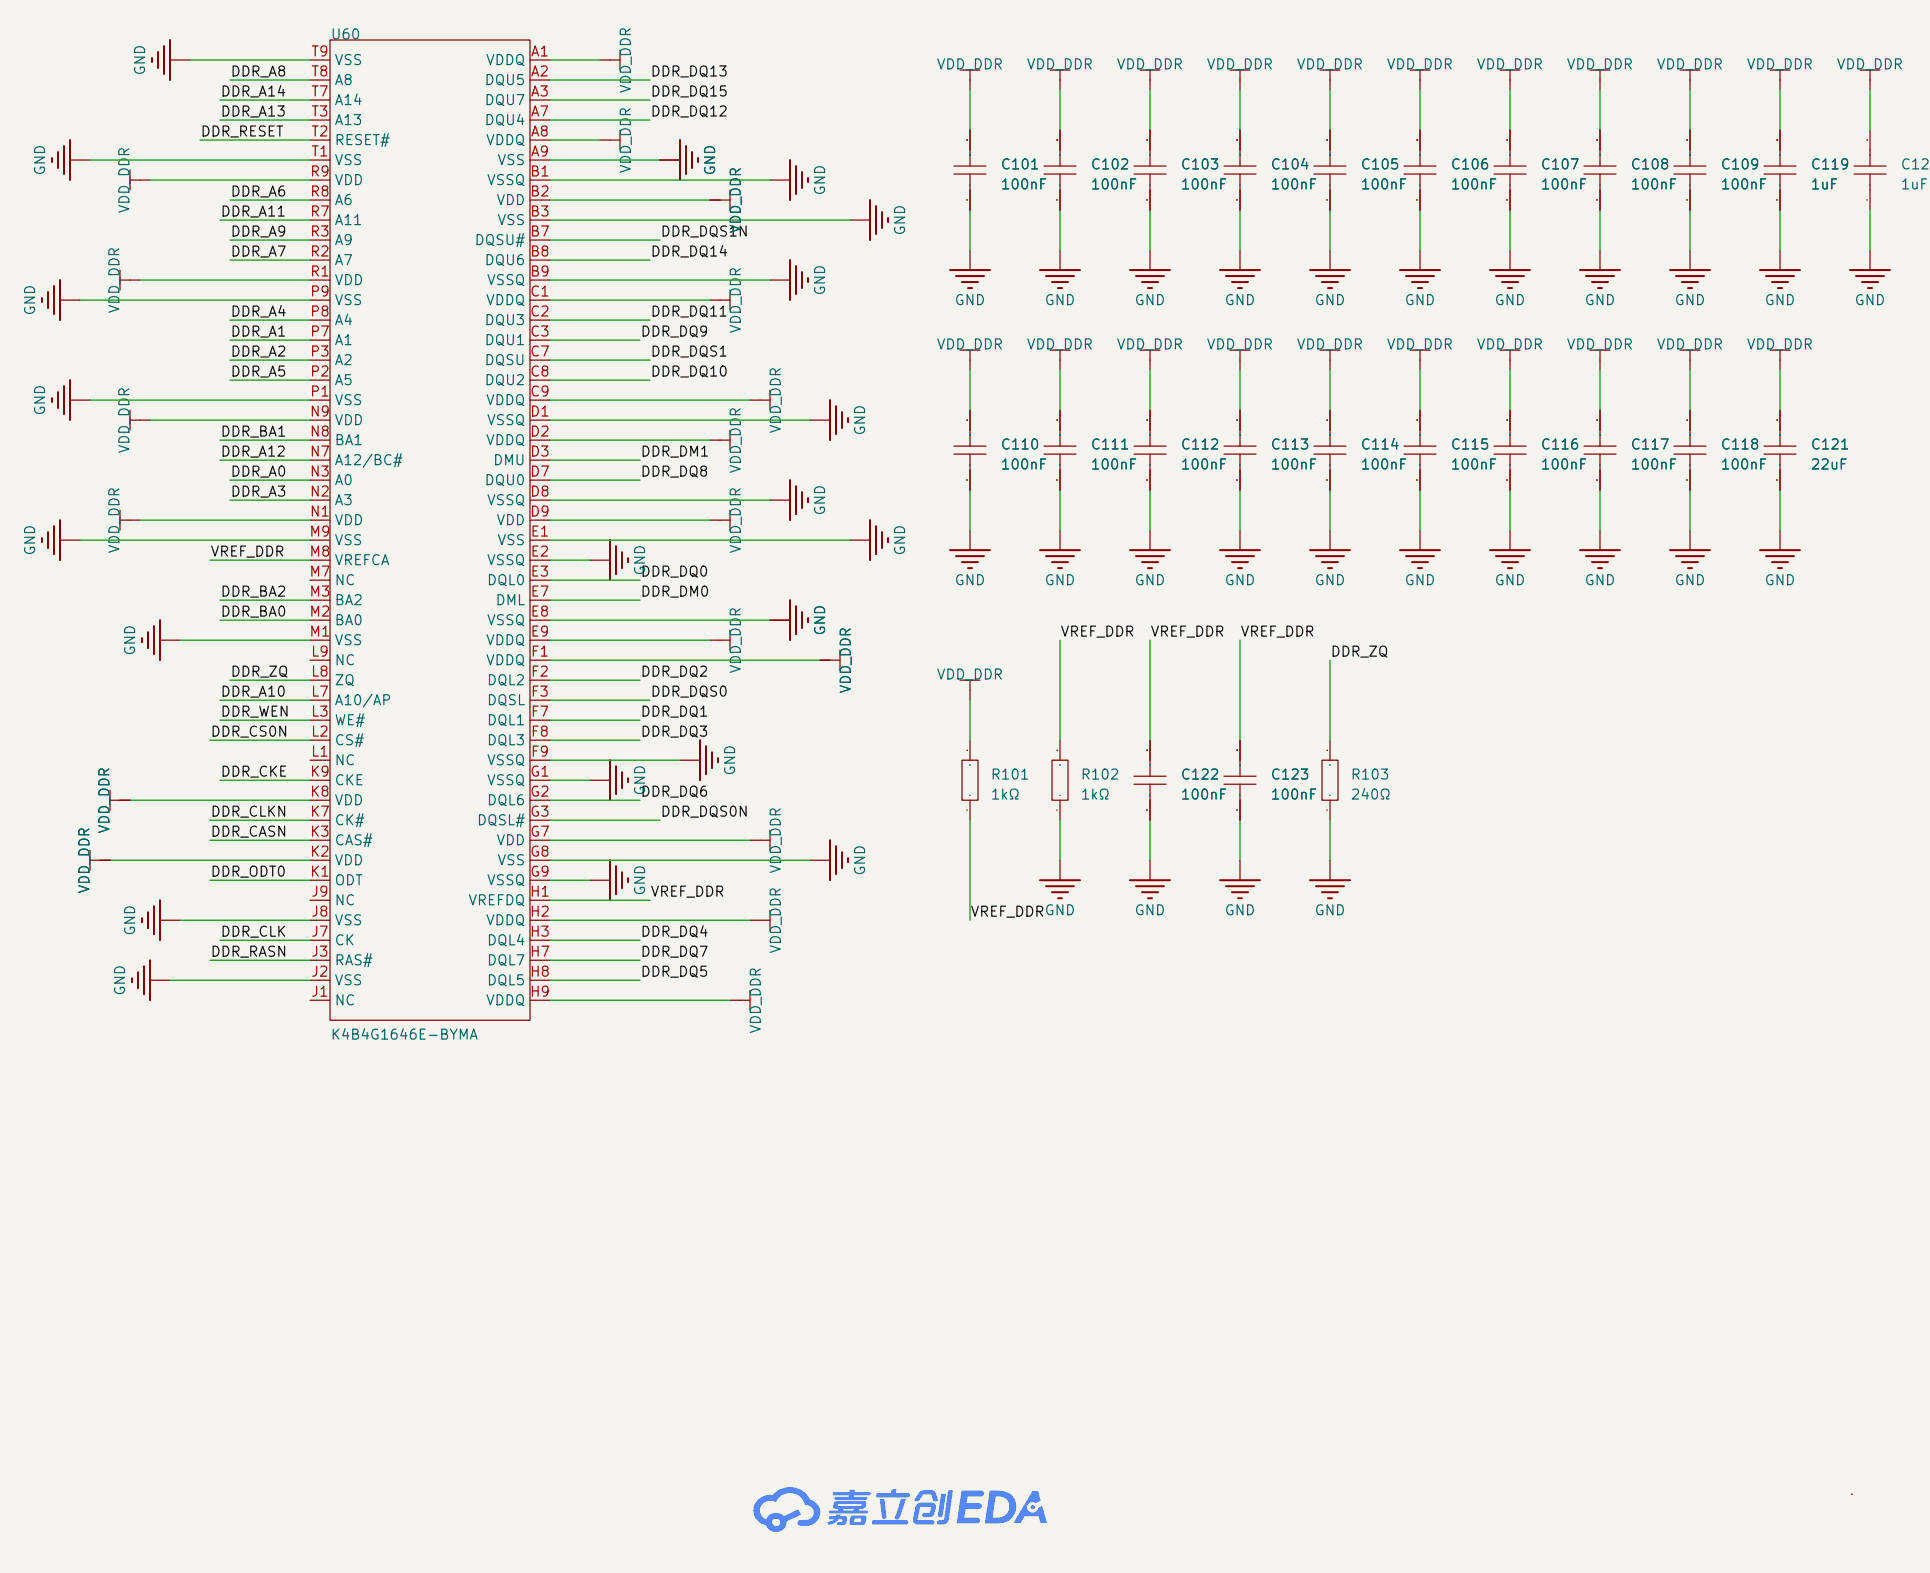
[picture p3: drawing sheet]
<svg xmlns="http://www.w3.org/2000/svg" width="245mm" height="200mm" viewBox="0 0 245 200" stroke-linecap="round" stroke-linejoin="round" font-family="sans-serif">
<path d="M0 0h245.1v199.7h-245.1z" fill="#f5f4ef" stroke="#f5f4ef" stroke-width=".13"/>
<g fill="none" stroke="#840000" stroke-width=".15">
<path d="M21.6 7.6h2.5M39.4 7.6h2.5M39.4 10.2h2.5M39.4 12.7h2.5M39.4 15.2h2.5M39.4 17.8h2.5M41.9 5.1h25.4v124.4h-25.4zM67.3 7.6h2.5M67.3 10.2h2.5M67.3 12.7h2.5M67.3 15.2h2.5M67.3 17.8h2.5"/>
<path d="M76.2 7.6h2.5M76.2 17.8h2.5M78.7 6.3v2.6M78.7 16.5v2.5M121.9 8.9h2.6M123.2 8.9v2.5M123.2 16.5v4.6M133.3 8.9h2.6M134.6 8.9v2.5M134.6 16.5v4.6M144.8 8.9h2.5M146 8.9v2.5"/>
<path d="M156.2 8.9h2.5M157.5 8.9v2.5M157.5 16.5v4.6M167.6 8.9h2.6M168.9 8.9v2.5M168.9 16.5v4.6M179.1 8.9h2.5M180.3 8.9v2.5M190.5 8.9h2.5M191.8 8.9v2.5M201.9 8.9h2.6M203.2 8.9v2.5"/>
<path d="M203.2 16.5v4.6M213.4 8.9h2.5M214.6 8.9v2.5M224.8 8.9h2.5M226.1 8.9v2.5M226.1 16.5v4.6M7.6 38.1h2.6M8.9 20.3h2.5M15.2 35.6h2.6M15.2 34.3v2.5M16.5 22.9h2.5M16.5 21.6v2.5"/>
<path d="M39.4 25.4h2.5M39.4 20.3h2.5M39.4 27.9h2.5M39.4 22.9h2.5M39.4 30.5h2.5M39.4 33h2.5M39.4 35.6h2.5M39.4 38.1h2.5M67.3 25.4h2.5M67.3 20.3h2.5M67.3 27.9h2.5M67.3 22.9h2.5"/>
<path d="M67.3 30.5h2.5M67.3 33h2.5M67.3 35.6h2.5M67.3 38.1h2.5M83.8 20.3h2.6M90.2 25.4h2.5M92.7 24.1v2.6M97.8 22.9h2.5M97.8 35.6h2.5M107.9 27.9h2.6M121.2 21.1h4M121.2 22.1h4"/>
<path d="M123.2 22.1v4.6M123.2 31.7v2.6M132.6 21.1h4.1M132.6 22.1h4.1M134.6 22.1v4.6M134.6 31.7v2.6M146 31.7v2.6M155.4 21.1h4.1M155.4 22.1h4.1M157.5 22.1v4.6M166.9 21.1h4M166.9 22.1h4"/>
<path d="M168.9 22.1v4.6M180.3 31.7v2.6M191.8 31.7v2.6M201.2 21.1h4M201.2 22.1h4M203.2 22.1v4.6M203.2 31.7v2.6M214.6 31.7v2.6M224 21.1h4.1M224 22.1h4.1M226.1 22.1v4.6M226.1 31.7v2.6"/>
<path d="M8.9 50.8h2.5M16.5 53.3h2.5M16.5 52.1v2.5M39.4 50.8h2.5M39.4 53.3h2.5M39.4 55.9h2.5M39.4 40.6h2.5M39.4 43.2h2.5M39.4 45.7h2.5M39.4 48.3h2.5M39.4 58.4h2.5M67.3 50.8h2.5"/>
<path d="M67.3 53.3h2.5M67.3 55.9h2.5M67.3 40.6h2.5M67.3 43.2h2.5M67.3 45.7h2.5M67.3 48.3h2.5M67.3 58.4h2.5M90.2 55.9h2.5M92.7 54.6v2.5M95.2 50.8h2.6M97.8 49.5v2.6M102.9 53.3h2.5"/>
<path d="M121.2 56.6h4M121.2 57.7h4M121.9 44.4h2.6M123.2 44.4v2.6M123.2 52.1v4.5M123.2 57.7v4.5M132.6 56.6h4.1M132.6 57.7h4.1M133.3 44.4h2.6M134.6 44.4v2.6M134.6 52.1v4.5M134.6 57.7v4.5"/>
<path d="M144 56.6h4.1M144 57.7h4.1M144.8 44.4h2.5M146 44.4v2.6M146 52.1v4.5M146 57.7v4.5M155.4 56.6h4.1M155.4 57.7h4.1M156.2 44.4h2.5M157.5 44.4v2.6M157.5 52.1v4.5M157.5 57.7v4.5"/>
<path d="M166.9 56.6h4M166.9 57.7h4M167.6 44.4h2.6M168.9 44.4v2.6M168.9 52.1v4.5M168.9 57.7v4.5M178.3 56.6h4.1M178.3 57.7h4.1M180.3 52.1v4.5M180.3 57.7v4.5M189.7 56.6h4.1M189.7 57.7h4.1"/>
<path d="M190.5 44.4h2.5M191.8 44.4v2.6M191.8 52.1v4.5M191.8 57.7v4.5M201.2 56.6h4M201.2 57.7h4M201.9 44.4h2.6M203.2 44.4v2.6M203.2 52.1v4.5M203.2 57.7v4.5M213.4 44.4h2.5M214.6 44.4v2.6"/>
<path d="M224 56.6h4.1M224 57.7h4.1M224.8 44.4h2.5M226.1 44.4v2.6M226.1 52.1v4.5M226.1 57.7v4.5M7.6 68.6h2.6M15.2 66h2.6M15.2 64.8v2.5M39.4 78.7h2.5M39.4 71.1h2.5M39.4 63.5h2.5"/>
<path d="M39.4 66h2.5M39.4 68.6h2.5M39.4 61h2.5M39.4 73.7h2.5M39.4 76.2h2.5M67.3 78.7h2.5M67.3 71.1h2.5M67.3 63.5h2.5M67.3 66h2.5M67.3 68.6h2.5M67.3 61h2.5M67.3 73.7h2.5"/>
<path d="M67.3 76.2h2.5M74.9 71.1h2.6M90.2 66h2.5M92.7 64.8v2.5M97.8 78.7h2.5M97.8 63.5h2.5M107.9 68.6h2.6M123.2 67.3v2.5M134.6 67.3v2.5M146 67.3v2.5M157.5 67.3v2.5M168.9 67.3v2.5"/>
<path d="M191.8 67.3v2.5M203.2 67.3v2.5M214.6 67.3v2.5M226.1 67.3v2.5M20.3 81.3h2.6M39.4 99.1h2.5M39.4 96.5h2.5M39.4 83.8h2.5M39.4 81.3h2.5M39.4 86.4h2.5M39.4 88.9h2.5M39.4 91.4h2.5"/>
<path d="M39.4 94h2.5M67.3 99.1h2.5M67.3 96.5h2.5M67.3 83.8h2.5M67.3 81.3h2.5M67.3 86.4h2.5M67.3 88.9h2.5M67.3 91.4h2.5M67.3 94h2.5M74.9 99.1h2.6M86.4 96.5h2.5M104.1 83.8h2.6"/>
<path d="M106.7 82.5v2.6M121.9 86.4h2.6M122.2 96.5h2v5.1h-2zM123.2 86.4v2.5M123.2 94v2.5M133.6 96.5h2v5.1h-2zM134.6 94v2.5M144 98.6h4.1M144 99.6h4.1M146 94v4.6M146 99.6v4.5M155.4 98.6h4.1"/>
<path d="M155.4 99.6h4.1M157.5 94v4.6M157.5 99.6v4.5M167.9 96.5h2v5.1h-2zM168.9 94v2.5M11.4 109.2h2.6M11.4 107.9v2.6M14 101.6h2.5M14 100.3v2.6M20.3 116.8h2.6M39.4 111.8h2.5M39.4 109.2h2.5"/>
<path d="M39.4 116.8h2.5M39.4 101.6h2.5M39.4 104.1h2.5M39.4 106.7h2.5M39.4 114.3h2.5M39.4 119.4h2.5M67.3 111.8h2.5M67.3 109.2h2.5M67.3 116.8h2.5M67.3 101.6h2.5M67.3 104.1h2.5M67.3 106.7h2.5"/>
<path d="M67.3 114.3h2.5M67.3 119.4h2.5M74.9 111.8h2.6M95.2 116.8h2.6M95.2 106.7h2.6M97.8 105.4v2.5M97.8 115.6v2.5M102.9 109.2h2.5M123.2 101.6v2.5M134.6 101.6v2.5M134.6 109.2v2.6M146 109.2v2.6"/>
<path d="M157.5 109.2v2.6M168.9 101.6v2.5M168.9 109.2v2.6M19 124.5h2.6M39.4 124.5h2.5M39.4 121.9h2.5M39.4 127h2.5M67.3 124.5h2.5M67.3 121.9h2.5M67.3 127h2.5M92.7 127h2.5M95.2 125.7v2.6"/>
<path d="M235.1 189.7h.1"/>
</g>
<g fill="none" stroke="#840000" stroke-width=".25">
<path d="M7.4 19.3v2M8.1 18.5v3.6M8.9 17.8v5.1M19.3 7.4v.5M20.1 6.6v2M20.8 5.8v3.6M21.6 5.1v5.1M86.4 17.8v5.1M87.1 18.5v3.6M87.9 19.3v2M5.3 37.8v.6M6.1 37.1v2"/>
<path d="M6.6 20.1v.5M6.9 36.3v3.6M7.6 35.6v5M88.6 20.1v.5M100.3 20.3v5.1M100.3 33v5.1M101.1 21.1v3.5M101.1 33.8v3.5M101.9 21.8v2.1M101.9 34.5v2.1M102.6 22.6v.5M102.6 35.3v.5"/>
<path d="M110.5 25.4v5.1M111.3 26.2v3.5M112 26.9v2.1M112.8 27.7v.5M120.6 34.3h5.1M121.4 35.1h3.6M122.2 35.8h2M122.9 36.6h.5M132.1 34.3h5.1M132.8 35.1h3.6M133.6 35.8h2M134.4 36.6h.5"/>
<path d="M143.5 34.3h5.1M144.3 35.1h3.5M145 35.8h2.1M145.8 36.6h.5M177.8 34.3h5.1M178.6 35.1h3.5M179.3 35.8h2.1M180.1 36.6h.5M189.2 34.3h5.1M190 35.1h3.5M190.8 35.8h2M191.5 36.6h.5"/>
<path d="M200.7 34.3h5M201.4 35.1h3.6M202.2 35.8h2M202.9 36.6h.6M212.1 34.3h5.1M212.9 35.1h3.5M213.6 35.8h2M214.4 36.6h.5M223.5 34.3h5.1M224.3 35.1h3.5M225 35.8h2.1M225.8 36.6h.5"/>
<path d="M6.6 50.5v.6M7.4 49.8v2M8.1 49v3.6M8.9 48.3v5M105.4 50.8v5.1M106.2 51.6v3.5M106.9 52.3v2.1M107.7 53.1v.5M5.3 68.3v.5M6.1 67.6v2M6.9 66.8v3.6M7.6 66v5.1"/>
<path d="M19.6 79.5v3.6M20.3 78.7v5.1M77.5 68.6v5.1M78.2 69.3v3.6M79 70.1v2M79.8 70.9v.5M100.3 61v5M100.3 76.2v5.1M101.1 61.7v3.6M101.1 77v3.5M101.9 62.5v2M101.9 77.7v2.1"/>
<path d="M102.6 63.2v.6M102.6 78.5v.5M110.5 66v5.1M111.3 66.8v3.6M112 67.6v2M112.8 68.3v.5M120.6 69.8h5.1M121.4 70.6h3.6M122.2 71.4h2M122.9 72.1h.5M132.1 69.8h5.1M132.8 70.6h3.6"/>
<path d="M133.6 71.4h2M134.4 72.1h.5M143.5 69.8h5.1M144.3 70.6h3.5M145 71.4h2.1M145.8 72.1h.5M154.9 69.8h5.1M155.7 70.6h3.6M156.5 71.4h2M157.2 72.1h.5M166.4 69.8h5M167.1 70.6h3.6"/>
<path d="M167.9 71.4h2M168.7 72.1h.5M189.2 69.8h5.1M190 70.6h3.5M190.8 71.4h2M191.5 72.1h.5M200.7 69.8h5M201.4 70.6h3.6M202.2 71.4h2M202.9 72.1h.6M212.1 69.8h5.1M212.9 70.6h3.5"/>
<path d="M213.6 71.4h2M214.4 72.1h.5M223.5 69.8h5.1M224.3 70.6h3.5M225 71.4h2.1M225.8 72.1h.5M18 81v.5M18.8 80.3v2M77.5 96.5v5.1M78.2 97.3v3.5M79 98v2.1M79.8 98.8v.5"/>
<path d="M88.9 94v5.1M89.7 94.7v3.6M90.4 95.5v2M91.2 96.3v.5M18 116.6v.5M18.8 115.8v2.1M19.6 115.1v3.5M20.3 114.3v5.1M77.5 109.2v5.1M78.2 110v3.5M79 110.7v2.1M79.8 111.5v.5"/>
<path d="M105.4 106.7v5.1M106.2 107.4v3.6M106.9 108.2v2M107.7 109v.5M132.1 111.8h5.1M132.8 112.5h3.6M133.6 113.3h2M134.4 114h.5M143.5 111.8h5.1M144.3 112.5h3.5M145 113.3h2.1M145.8 114h.5"/>
<path d="M154.9 111.8h5.1M155.7 112.5h3.6M156.5 113.3h2M157.2 114h.5M166.4 111.8h5M167.1 112.5h3.6M167.9 113.3h2M168.7 114h.5M16.8 124.2v.5M17.5 123.4v2.1M18.3 122.7v3.5M19 121.9v5.1"/>
</g>
<g fill="#58f">
<path d="M96.2 190.5a2.61 2.61 0 0 1 2-.7l.4-.4a2.84 2.84 0 0 1 4.3 1 1.69 1.69 0 0 1 1.2 1.9 1.69 1.69 0 0 1-1.7 1.4h-.8l-.2-.1-.1-.3 .2-.3 1.1-.1 .4-.1 .2-.3 .1-.4v-.4l-.3-.4-.4-.2a.35 .35 0 0 1-.4 0 .35 .35 0 0 1-.1-.4 1.95 1.95 0 0 0-1.8-1.1 1.95 1.95 0 0 0-1.8 1.1l-.7-.1-.7 .2a1.17 1.17 0 0 0-.6 1.1 1.17 1.17 0 0 0 .8 1 1.4 1.4 0 0 1 2.3-.4l1.8-.9 .4 .7-1.9 .9v.2a1.41 1.41 0 0 1-1.2 1.1 1.41 1.41 0 0 1-1.5-.8l-.7-.4h1.6l.1 .3 .4 .2 .4-.2 .1-.4-.2-.3-.4-.1-.3 .2-.1 .3h-1.6a1.85 1.85 0 0 1-.3-2.8z"/>
<path d="M105.3 192.5h.8l.2-.2h.5l-.1 .2h.7l.2 .3-.2 .6-.3 .2h-.8v-.3h.5l.2-.2v-.2h-.5a2.12 2.12 0 0 1-1.3 .7l-.1-.3 .8-.4h-.6z"/>
<path d="M105.8 189.4h2.1l.1-.2 .6-.1-.1 .3h1.9l.2 .3-.2 .2h-1.9l-.1 .2h1.6l.1 .1-.1 .2h-3.9l-.1-.1v-.2h1.8v-.2h-1.9l-.1-.2z"/>
<path d="M106 190.7l.3-.1h3.5l.2 .2-.1 .6-.2 .1-.5 .1-.2 .2h1.1l.1 .1v.1l-.2 .2h-4.6l-.1-.1v-.3h1.2l-.1-.2h.7v.2h1.3l.1-.2h-2.4l-.3-.2v-.3h.6l.1 .1h2.7h.2v-.2l-.1-.1h-2.8l-.1 .1v.1h-.6z"/>
<path d="M108.1 192.5l.3-.1h1.5l.1 .3-.1 .7-.1 .1-.3 .1h-1.5l-.1-.1v-.3l1.3 .1 .1-.1 .1-.3-.1-.1h-.6l-.2 .1v.3h-.6z"/>
<path d="M111.7 190.3h.6l.3 2.3-.3 .3-.2-.1-.1-.1z"/>
<path d="M111.3 189.6h1.9l.1-.5h.5v.5h1.5l.2 .1 .1 .2-.1 .1-.2 .1h-3.9l-.1-.1z"/>
<path d="M114.4 190.3h.7l-.8 2.3-.2 .3h-.2l-.2-.1-.1-.2z"/>
<path d="M110.8 193h4.3l.2 .1 .1 .2-.1 .2-.2 .1h-4.2l-.1-.2z"/>
<path d="M116.8 189.4l.5-.2 1.3 .1 .3 .3 .2 .9-.6 .1-.3-.8-.8-.1-.2 .1-.5 .8h-.5l-.1-.2z"/>
<path d="M116.4 191l.6-.2h1.4l.3 .2 .2 .4-.3 .9-.1 .2-.4 .1h-.9l-.1-.2 .1-.3 .9-.1 .2-.7h-1.4l-.4 1.6 .1 .1h1.9l.2 .2-.1 .3-.2 .1h-1.8l-.5-.2-.2-.5 .4-1.6z"/>
<path d="M119.5 189.7h.6l-.4 2.7-.1 .2h-.2h-.2l-.1-.2z"/>
<path d="M120.4 189.2h.6l-.5 3.7a.86 .86 0 0 1-.8 .7h-.6l-.1-.3 .2-.2 .6-.1 .1-.1z"/>
<path d="M122.1 189.3h2.5l.4 .2v.3l-.3 .2h-1.8l-.2 .9h1.7l.2 .1 .1 .3-.1 .2-.3 .1h-1.7l-.1 1.1h1.7l.3 .3-.2 .4h-2.8z"/>
<path d="M125.7 189.3h1.3l.7 .1 .6 .3 .5 .5 .2 .8v.8l-.4 .7-.5 .6-1 .3h-2l.1-.7h1.5l.6-.1 .6-.4 .3-.6-.1-.8-.3-.4-.5-.3-.8-.1-.5 2.7h-.8z"/>
<path d="M131.1 189.3h.7l.4 1.2-.6 .3-.5-.1-.4 .2-.3 .3 .1 .4 .3 .4h.5l.4-.2 .2-.3 .5-.3 .6 2.2h-.9l-.2-.9h-1.8l-.5 .9h-.9z"/>
<circle cx="131.2" cy="191.4" r=".27"/>
</g>
<g fill="none" stroke="#840000" stroke-width=".15">
<path d="M123.2 16.5v2.5M134.6 16.5v2.5M146 16.5v4.6M157.5 16.5v2.5M168.9 16.5v2.5M180.3 16.5v4.6M191.8 16.5v4.6M203.2 16.5v2.5M214.6 16.5v4.6M226.1 16.5v2.5M236.2 8.9h2.6M237.5 8.9v2.5"/>
<path d="M237.5 16.5v4.6M83.8 20.3h2.6M90.2 38.1h2.5M90.2 25.4h1.2M92.7 36.8v2.6M123.2 24.1v2.6M134.6 24.1v2.6M144 21.1h4.1M144 22.1h4.1M146 22.1v4.6M157.5 24.1v2.6M157.5 31.7v2.6"/>
<path d="M168.9 24.1v2.6M168.9 31.7v2.6M178.3 21.1h4.1M178.3 22.1h4.1M180.3 22.1v4.6M189.7 21.1h4.1M189.7 22.1h4.1M191.8 22.1v4.6M203.2 24.1v2.6M212.6 21.1h4.1M212.6 22.1h4.1M214.6 22.1v4.6"/>
<path d="M226.1 24.1v2.6M235.5 21.1h4M235.5 22.1h4M237.5 22.1v4.6M237.5 31.7v2.6M123.2 52.1v2.5M123.2 59.7v2.5M134.6 52.1v2.5M134.6 59.7v2.5M146 52.1v2.5M146 59.7v2.5M157.5 52.1v2.5"/>
<path d="M157.5 59.7v2.5M168.9 52.1v2.5M168.9 59.7v2.5M179.1 44.4h2.5M180.3 44.4v2.6M180.3 52.1v2.5M180.3 59.7v2.5M191.8 52.1v2.5M191.8 59.7v2.5M203.2 52.1v2.5M203.2 59.7v2.5M212.6 56.6h4.1"/>
<path d="M212.6 57.7h4.1M214.6 52.1v4.5M214.6 57.7v4.5M226.1 52.1v2.5M226.1 59.7v2.5M97.8 78.7h2.5M180.3 67.3v2.5M90.2 81.3h2.5M92.7 80v2.5M104.1 83.8h1.3M146 94v2.5M157.5 94v2.5"/>
<path d="M12.7 109.2h1.3M15.2 101.6h1.3M146 101.6v2.5M157.5 101.6v2.5"/>
</g>
<g fill="none" stroke="#840000" stroke-width=".25">
<path d="M154.9 34.3h5.1M155.7 35.1h3.6M156.5 35.8h2M157.2 36.6h.5M166.4 34.3h5M167.1 35.1h3.6M167.9 35.8h2M168.7 36.6h.5M234.9 34.3h5.1M235.7 35.1h3.6M236.5 35.8h2M237.2 36.6h.5"/>
<path d="M177.8 69.8h5.1M178.6 70.6h3.5M179.3 71.4h2.1M180.1 72.1h.5"/>
</g>
<g fill="none" stroke="#009600" stroke-width=".15">
<path d="M24.1 7.6h15.3M25.4 17.8h14M27.9 15.2h11.5M27.9 12.7h11.5M29.2 10.2h10.2M69.8 10.2h12.7M69.8 17.8h6.4M69.8 15.2h12.7M69.8 12.7h12.7M69.8 7.6h6.4M123.2 11.4v5.1M134.6 11.4v5.1"/>
<path d="M146 11.4v5.1M157.5 11.4v5.1M168.9 11.4v5.1M180.3 11.4v5.1M191.8 11.4v5.1M203.2 11.4v5.1M214.6 11.4v5.1M226.1 11.4v5.1M237.5 11.4v5.1M10.2 38.1h29.2M11.4 20.3h28M17.8 35.6h21.6"/>
<path d="M19 22.9h20.4M27.9 27.9h11.5M29.2 33h10.2M29.2 30.5h10.2M29.2 25.4h10.2M69.8 38.1h20.4M69.8 22.9h28M69.8 33h12.7M69.8 30.5h14M69.8 20.3h14M69.8 25.4h20.4M69.8 35.6h28"/>
<path d="M69.8 27.9h38.1M123.2 26.7v5M134.6 26.7v5M146 26.7v5M157.5 26.7v5M168.9 26.7v5M180.3 26.7v5M191.8 26.7v5M203.2 26.7v5M214.6 26.7v5M226.1 26.7v5M237.5 26.7v5"/>
<path d="M11.4 50.8h28M19 53.3h20.4M27.9 55.9h11.5M27.9 58.4h11.5M29.2 45.7h10.2M29.2 40.6h10.2M29.2 43.2h10.2M29.2 48.3h10.2M69.8 45.7h12.7M69.8 55.9h20.4M69.8 40.6h12.7M69.8 50.8h25.4"/>
<path d="M69.8 53.3h33.1M69.8 58.4h11.5M69.8 43.2h11.5M69.8 48.3h12.7M123.2 47v5.1M134.6 47v5.1M146 47v5.1M157.5 47v5.1M168.9 47v5.1M180.3 47v5.1M191.8 47v5.1M203.2 47v5.1"/>
<path d="M214.6 47v5.1M226.1 47v5.1M10.2 68.6h29.2M17.8 66h21.6M26.7 71.1h12.7M27.9 76.2h11.5M27.9 78.7h11.5M29.2 63.5h10.2M29.2 61h10.2M69.8 76.2h11.5M69.8 68.6h38.1M69.8 73.7h11.5"/>
<path d="M69.8 63.5h28M69.8 61h11.5M69.8 71.1h5.1M69.8 66h20.4M69.8 78.7h28M123.2 62.2v5.1M134.6 62.2v5.1M146 62.2v5.1M157.5 62.2v5.1M168.9 62.2v5.1M180.3 62.2v5.1M191.8 62.2v5.1"/>
<path d="M203.2 62.2v5.1M214.6 62.2v5.1M226.1 62.2v5.1M22.9 81.3h16.5M26.7 94h12.7M27.9 99.1h11.5M27.9 91.4h11.5M27.9 88.9h11.5M29.2 86.4h10.2M69.8 81.3h20.4M69.8 99.1h5.1M69.8 86.4h11.5"/>
<path d="M69.8 91.4h11.5M69.8 88.9h12.7M69.8 83.8h34.3M69.8 96.5h16.6M69.8 94h11.5M123.2 88.9v5.1M134.6 81.3v12.7M146 81.3v12.7M157.5 81.3v12.7M168.9 83.8v10.2M14 109.2h25.4M16.5 101.6h22.9"/>
<path d="M22.9 116.8h16.5M26.7 104.1h12.7M26.7 111.8h12.7M26.7 106.7h12.7M27.9 119.4h11.5M69.8 119.4h11.5M69.8 104.1h14M69.8 116.8h25.4M69.8 111.8h5.1M69.8 106.7h25.4M69.8 114.3h12.7M69.8 101.6h11.5"/>
<path d="M69.8 109.2h33.1M123.2 104.1v12.7M134.6 104.1v5.1M146 104.1v5.1M157.5 104.1v5.1M168.9 104.1v5.1M21.6 124.5h17.8M26.7 121.9h12.7M69.8 127h22.9M69.8 121.9h11.5M69.8 124.5h11.5"/>
</g>
<g font-size="1.3" fill="#006464">
<text x="41.9" y="5.3">U60</text>
<text x="18.7" y="9.7" transform="rotate(-90 18.7 9.7)">GND</text>
<text x="42.4" y="11.1">A8</text>
<text x="42.4" y="8.6">VSS</text>
<text x="61.4" y="11.1">DQU5</text>
<text x="61.6" y="8.6">VDDQ</text>
<text x="80.4" y="12" transform="rotate(-90 80.4 12)">VDD_DDR</text>
<text x="118.9" y="9.1">VDD_DDR</text>
<text x="130.3" y="9.1">VDD_DDR</text>
<text x="141.7" y="9.1">VDD_DDR</text>
<text x="153.1" y="9.1">VDD_DDR</text>
<text x="164.6" y="9.1">VDD_DDR</text>
<text x="176" y="9.1">VDD_DDR</text>
<text x="187.4" y="9.1">VDD_DDR</text>
<text x="198.9" y="9.1">VDD_DDR</text>
<text x="210.3" y="9.1">VDD_DDR</text>
<text x="221.7" y="9.1">VDD_DDR</text>
<text x="233.2" y="9.1">VDD_DDR</text>
<text x="42.4" y="16.2">A13</text>
<text x="42.4" y="13.7">A14</text>
<text x="61.4" y="13.7">DQU7</text>
<text x="61.4" y="16.2">DQU4</text>
<text x="6" y="22.4" transform="rotate(-90 6 22.4)">GND</text>
<text x="42.4" y="23.8">VDD</text>
<text x="42.4" y="21.3">VSS</text>
<text x="42.4" y="18.7">RESET#</text>
<text x="61.6" y="18.7">VDDQ</text>
<text x="61.7" y="23.8">VSSQ</text>
<text x="63.1" y="21.3">VSS</text>
<text x="80.4" y="22.1" transform="rotate(-90 80.4 22.1)">VDD_DDR</text>
<text x="91.1" y="22.4" transform="rotate(-90 91.1 22.4)">GND</text>
<text x="127" y="21.8">C101</text>
<text x="138.4" y="21.8">C102</text>
<text x="149.8" y="21.8">C103</text>
<text x="161.3" y="21.8">C104</text>
<text x="172.7" y="21.8">C105</text>
<text x="184.1" y="21.8">C106</text>
<text x="195.6" y="21.8">C107</text>
<text x="207" y="21.8">C108</text>
<text x="218.4" y="21.8">C109</text>
<text x="229.9" y="21.8">C119</text>
<text x="241.3" y="21.8">C120</text>
<text x="16.7" y="27.2" transform="rotate(-90 16.7 27.2)">VDD_DDR</text>
<text x="42.4" y="28.9">A11</text>
<text x="42.4" y="26.4">A6</text>
<text x="62.9" y="26.4">VDD</text>
<text x="63.1" y="28.9">VSS</text>
<text x="94.4" y="29.7" transform="rotate(-90 94.4 29.7)">VDD_DDR</text>
<text x="105.1" y="24.9" transform="rotate(-90 105.1 24.9)">GND</text>
<text x="127" y="24.4">100nF</text>
<text x="138.4" y="24.4">100nF</text>
<text x="149.8" y="24.4">100nF</text>
<text x="161.3" y="24.4">100nF</text>
<text x="172.7" y="24.4">100nF</text>
<text x="184.1" y="24.4">100nF</text>
<text x="195.6" y="24.4">100nF</text>
<text x="207" y="24.4">100nF</text>
<text x="218.4" y="24.4">100nF</text>
<text x="229.9" y="24.4">1uF</text>
<text x="241.3" y="24.4">1uF</text>
<text x="42.4" y="34">A7</text>
<text x="42.4" y="31.4">A9</text>
<text x="60.2" y="31.4">DQSU#</text>
<text x="61.4" y="34">DQU6</text>
<text x="115.3" y="30" transform="rotate(-90 115.3 30)">GND</text>
<text x="4.8" y="40.2" transform="rotate(-90 4.8 40.2)">GND</text>
<text x="15.5" y="39.9" transform="rotate(-90 15.5 39.9)">VDD_DDR</text>
<text x="42.4" y="41.6">A4</text>
<text x="42.4" y="39.1">VSS</text>
<text x="42.4" y="36.5">VDD</text>
<text x="61.4" y="41.6">DQU3</text>
<text x="61.6" y="39.1">VDDQ</text>
<text x="61.7" y="36.5">VSSQ</text>
<text x="105.1" y="37.6" transform="rotate(-90 105.1 37.6)">GND</text>
<text x="121.1" y="39.1">GND</text>
<text x="132.6" y="39.1">GND</text>
<text x="144" y="39.1">GND</text>
<text x="155.4" y="39.1">GND</text>
<text x="166.8" y="39.1">GND</text>
<text x="178.3" y="39.1">GND</text>
<text x="189.7" y="39.1">GND</text>
<text x="201.1" y="39.1">GND</text>
<text x="212.6" y="39.1">GND</text>
<text x="224" y="39.1">GND</text>
<text x="235.4" y="39.1">GND</text>
<text x="42.4" y="46.7">A2</text>
<text x="42.4" y="44.1">A1</text>
<text x="61.4" y="44.1">DQU1</text>
<text x="61.4" y="46.7">DQSU</text>
<text x="94.4" y="42.4" transform="rotate(-90 94.4 42.4)">VDD_DDR</text>
<text x="118.9" y="44.7">VDD_DDR</text>
<text x="130.3" y="44.7">VDD_DDR</text>
<text x="141.7" y="44.7">VDD_DDR</text>
<text x="153.1" y="44.7">VDD_DDR</text>
<text x="164.6" y="44.7">VDD_DDR</text>
<text x="176" y="44.7">VDD_DDR</text>
<text x="187.4" y="44.7">VDD_DDR</text>
<text x="198.9" y="44.7">VDD_DDR</text>
<text x="210.3" y="44.7">VDD_DDR</text>
<text x="221.7" y="44.7">VDD_DDR</text>
<text x="6" y="52.9" transform="rotate(-90 6 52.9)">GND</text>
<text x="42.4" y="51.8">VSS</text>
<text x="42.4" y="49.2">A5</text>
<text x="61.4" y="49.2">DQU2</text>
<text x="61.6" y="51.8">VDDQ</text>
<text x="16.7" y="57.7" transform="rotate(-90 16.7 57.7)">VDD_DDR</text>
<text x="42.4" y="59.4">A12/BC#</text>
<text x="42.4" y="56.8">BA1</text>
<text x="42.4" y="54.3">VDD</text>
<text x="61.6" y="56.8">VDDQ</text>
<text x="61.7" y="54.3">VSSQ</text>
<text x="62.5" y="59.4">DMU</text>
<text x="99.5" y="55.1" transform="rotate(-90 99.5 55.1)">VDD_DDR</text>
<text x="110.2" y="55.4" transform="rotate(-90 110.2 55.4)">GND</text>
<text x="127" y="57.4">C110</text>
<text x="127" y="59.9">100nF</text>
<text x="138.4" y="57.4">C111</text>
<text x="138.4" y="59.9">100nF</text>
<text x="149.8" y="57.4">C112</text>
<text x="149.8" y="59.9">100nF</text>
<text x="161.3" y="57.4">C113</text>
<text x="161.3" y="59.9">100nF</text>
<text x="172.7" y="57.4">C114</text>
<text x="172.7" y="59.9">100nF</text>
<text x="184.1" y="57.4">C115</text>
<text x="184.1" y="59.9">100nF</text>
<text x="195.6" y="57.4">C116</text>
<text x="195.6" y="59.9">100nF</text>
<text x="207" y="57.4">C117</text>
<text x="207" y="59.9">100nF</text>
<text x="218.4" y="57.4">C118</text>
<text x="218.4" y="59.9">100nF</text>
<text x="229.9" y="57.4">C121</text>
<text x="229.9" y="59.9">22uF</text>
<text x="42.4" y="64.5">A3</text>
<text x="42.4" y="61.9">A0</text>
<text x="61.4" y="61.9">DQU0</text>
<text x="61.7" y="64.5">VSSQ</text>
<text x="94.4" y="60.2" transform="rotate(-90 94.4 60.2)">VDD_DDR</text>
<text x="105.1" y="65.6" transform="rotate(-90 105.1 65.6)">GND</text>
<text x="4.8" y="70.6" transform="rotate(-90 4.8 70.6)">GND</text>
<text x="15.5" y="70.4" transform="rotate(-90 15.5 70.4)">VDD_DDR</text>
<text x="42.4" y="69.5">VSS</text>
<text x="42.4" y="67">VDD</text>
<text x="62.9" y="67">VDD</text>
<text x="63.1" y="69.5">VSS</text>
<text x="94.4" y="70.4" transform="rotate(-90 94.4 70.4)">VDD_DDR</text>
<text x="115.3" y="70.6" transform="rotate(-90 115.3 70.6)">GND</text>
<text x="42.4" y="77.2">BA2</text>
<text x="42.4" y="74.6">NC</text>
<text x="42.4" y="72.1">VREFCA</text>
<text x="61.7" y="72.1">VSSQ</text>
<text x="61.7" y="74.6">DQL0</text>
<text x="62.8" y="77.2">DML</text>
<text x="82.2" y="73.2" transform="rotate(-90 82.2 73.2)">GND</text>
<text x="121.1" y="74.6">GND</text>
<text x="132.6" y="74.6">GND</text>
<text x="144" y="74.6">GND</text>
<text x="155.4" y="74.6">GND</text>
<text x="166.8" y="74.6">GND</text>
<text x="178.3" y="74.6">GND</text>
<text x="189.7" y="74.6">GND</text>
<text x="201.1" y="74.6">GND</text>
<text x="212.6" y="74.6">GND</text>
<text x="224" y="74.6">GND</text>
<text x="17.5" y="83.3" transform="rotate(-90 17.5 83.3)">GND</text>
<text x="42.4" y="82.2">VSS</text>
<text x="42.4" y="79.7">BA0</text>
<text x="61.6" y="82.2">VDDQ</text>
<text x="61.7" y="79.7">VSSQ</text>
<text x="105.1" y="80.8" transform="rotate(-90 105.1 80.8)">GND</text>
<text x="42.4" y="89.9">A10/AP</text>
<text x="42.4" y="87.3">ZQ</text>
<text x="42.4" y="84.8">NC</text>
<text x="61.6" y="84.8">VDDQ</text>
<text x="61.7" y="87.3">DQL2</text>
<text x="61.7" y="89.9">DQSL</text>
<text x="94.4" y="85.6" transform="rotate(-90 94.4 85.6)">VDD_DDR</text>
<text x="108.4" y="88.2" transform="rotate(-90 108.4 88.2)">VDD_DDR</text>
<text x="118.9" y="86.6">VDD_DDR</text>
<text x="42.4" y="94.9">CS#</text>
<text x="42.4" y="92.4">WE#</text>
<text x="61.7" y="92.4">DQL1</text>
<text x="61.7" y="94.9">DQL3</text>
<text x="42.4" y="100">CKE</text>
<text x="42.4" y="97.5">NC</text>
<text x="61.7" y="97.5">VSSQ</text>
<text x="61.7" y="100">VSSQ</text>
<text x="82.2" y="101.1" transform="rotate(-90 82.2 101.1)">GND</text>
<text x="93.7" y="98.6" transform="rotate(-90 93.7 98.6)">GND</text>
<text x="125.7" y="99.3">R101</text>
<text x="125.7" y="101.8">1kΩ</text>
<text x="137.1" y="99.3">R102</text>
<text x="137.1" y="101.8">1kΩ</text>
<text x="149.8" y="99.3">C122</text>
<text x="149.8" y="101.8">100nF</text>
<text x="161.3" y="99.3">C123</text>
<text x="161.3" y="101.8">100nF</text>
<text x="171.4" y="99.3">R103</text>
<text x="171.4" y="101.8">240Ω</text>
<text x="14.2" y="105.9" transform="rotate(-90 14.2 105.9)">VDD_DDR</text>
<text x="42.4" y="107.6">CAS#</text>
<text x="42.4" y="105.1">CK#</text>
<text x="42.4" y="102.6">VDD</text>
<text x="60.5" y="105.1">DQSL#</text>
<text x="61.7" y="102.6">DQL6</text>
<text x="62.9" y="107.6">VDD</text>
<text x="11.7" y="113.6" transform="rotate(-90 11.7 113.6)">VDD_DDR</text>
<text x="42.4" y="112.7">ODT</text>
<text x="42.4" y="110.2">VDD</text>
<text x="61.7" y="112.7">VSSQ</text>
<text x="63.1" y="110.2">VSS</text>
<text x="82.2" y="113.8" transform="rotate(-90 82.2 113.8)">GND</text>
<text x="99.5" y="111" transform="rotate(-90 99.5 111)">VDD_DDR</text>
<text x="110.2" y="111.3" transform="rotate(-90 110.2 111.3)">GND</text>
<text x="17.5" y="118.9" transform="rotate(-90 17.5 118.9)">GND</text>
<text x="42.4" y="117.8">VSS</text>
<text x="42.4" y="115.3">NC</text>
<text x="59.4" y="115.3">VREFDQ</text>
<text x="61.6" y="117.8">VDDQ</text>
<text x="144" y="116.5">GND</text>
<text x="155.4" y="116.5">GND</text>
<text x="166.8" y="116.5">GND</text>
<text x="42.4" y="125.4">VSS</text>
<text x="42.4" y="122.9">RAS#</text>
<text x="42.4" y="120.3">CK</text>
<text x="61.7" y="120.3">DQL4</text>
<text x="61.7" y="122.9">DQL7</text>
<text x="61.7" y="125.4">DQL5</text>
<text x="99.5" y="121.2" transform="rotate(-90 99.5 121.2)">VDD_DDR</text>
<text x="16.2" y="126.5" transform="rotate(-90 16.2 126.5)">GND</text>
<text x="42.4" y="128">NC</text>
<text x="61.6" y="128">VDDQ</text>
<text x="96.9" y="131.3" transform="rotate(-90 96.9 131.3)">VDD_DDR</text>
<text x="41.9" y="132.3">K4B4G1646E-BYMA</text>
</g>
<g font-size="1.3" fill="#0f0f0f">
<text x="29.2" y="10">DDR_A8</text>
<text x="82.5" y="10">DDR_DQ13</text>
<text x="25.4" y="17.7">DDR_RESET</text>
<text x="27.9" y="15.1">DDR_A13</text>
<text x="27.9" y="12.6">DDR_A14</text>
<text x="82.5" y="15.1">DDR_DQ12</text>
<text x="82.5" y="12.6">DDR_DQ15</text>
<text x="27.9" y="27.8">DDR_A11</text>
<text x="29.2" y="25.3">DDR_A6</text>
<text x="29.2" y="32.9">DDR_A7</text>
<text x="29.2" y="30.4">DDR_A9</text>
<text x="82.5" y="32.9">DDR_DQ14</text>
<text x="83.8" y="30.4">DDR_DQS1N</text>
<text x="29.2" y="40.5">DDR_A4</text>
<text x="82.5" y="40.5">DDR_DQ11</text>
<text x="29.2" y="43.1">DDR_A1</text>
<text x="29.2" y="45.6">DDR_A2</text>
<text x="81.3" y="43.1">DDR_DQ9</text>
<text x="82.5" y="45.6">DDR_DQS1</text>
<text x="29.2" y="48.1">DDR_A5</text>
<text x="82.5" y="48.1">DDR_DQ10</text>
<text x="27.9" y="58.3">DDR_A12</text>
<text x="27.9" y="55.8">DDR_BA1</text>
<text x="81.3" y="58.3">DDR_DM1</text>
<text x="29.2" y="60.8">DDR_A0</text>
<text x="29.2" y="63.4">DDR_A3</text>
<text x="81.3" y="60.8">DDR_DQ8</text>
<text x="26.6" y="71">VREF_DDR</text>
<text x="27.9" y="76.1">DDR_BA2</text>
<text x="81.3" y="73.5">DDR_DQ0</text>
<text x="81.3" y="76.1">DDR_DM0</text>
<text x="27.9" y="78.6">DDR_BA0</text>
<text x="134.6" y="81.2">VREF_DDR</text>
<text x="146" y="81.2">VREF_DDR</text>
<text x="157.5" y="81.2">VREF_DDR</text>
<text x="168.9" y="83.7">DDR_ZQ</text>
<text x="27.9" y="88.8">DDR_A10</text>
<text x="29.2" y="86.2">DDR_ZQ</text>
<text x="81.3" y="86.2">DDR_DQ2</text>
<text x="82.5" y="88.8">DDR_DQS0</text>
<text x="26.6" y="93.9">DDR_CS0N</text>
<text x="27.9" y="91.3">DDR_WEN</text>
<text x="81.3" y="93.9">DDR_DQ3</text>
<text x="81.3" y="91.3">DDR_DQ1</text>
<text x="27.9" y="98.9">DDR_CKE</text>
<text x="81.3" y="101.5">DDR_DQ6</text>
<text x="26.6" y="104">DDR_CLKN</text>
<text x="26.6" y="106.6">DDR_CASN</text>
<text x="83.8" y="104">DDR_DQS0N</text>
<text x="26.6" y="111.6">DDR_ODT0</text>
<text x="27.9" y="119.3">DDR_CLK</text>
<text x="81.3" y="119.3">DDR_DQ4</text>
<text x="82.5" y="114.2">VREF_DDR</text>
<text x="123.2" y="116.7">VREF_DDRGND</text>
<text x="26.6" y="121.8">DDR_RASN</text>
<text x="81.3" y="124.3">DDR_DQ5</text>
<text x="81.3" y="121.8">DDR_DQ7</text>
</g>
<g font-size="1.3" fill="#a90000">
<text x="39.4" y="10">T8</text>
<text x="39.4" y="7.5">T9</text>
<text x="67.3" y="7.5">A1</text>
<text x="67.3" y="10">A2</text>
<text x="39.4" y="17.6">T2</text>
<text x="39.4" y="15.1">T3</text>
<text x="39.4" y="12.6">T7</text>
<text x="67.3" y="12.6">A3</text>
<text x="67.3" y="15.1">A7</text>
<text x="67.3" y="17.6">A8</text>
<text x="39.3" y="22.7">R9</text>
<text x="39.4" y="20.2">T1</text>
<text x="67.2" y="22.7">B1</text>
<text x="67.3" y="20.2">A9</text>
<text x="39.3" y="27.8">R7</text>
<text x="39.3" y="25.3">R8</text>
<text x="67.2" y="25.3">B2</text>
<text x="67.2" y="27.8">B3</text>
<text x="39.3" y="35.4">R1</text>
<text x="39.3" y="32.9">R2</text>
<text x="39.3" y="30.3">R3</text>
<text x="67.2" y="30.3">B7</text>
<text x="67.2" y="32.9">B8</text>
<text x="67.2" y="35.4">B9</text>
<text x="39.3" y="40.5">P8</text>
<text x="39.3" y="38">P9</text>
<text x="67.2" y="38">C1</text>
<text x="67.2" y="40.5">C2</text>
<text x="39.3" y="45.6">P3</text>
<text x="39.3" y="43">P7</text>
<text x="67.2" y="43">C3</text>
<text x="67.2" y="45.6">C7</text>
<text x="39.2" y="53.2">N9</text>
<text x="39.3" y="50.7">P1</text>
<text x="39.3" y="48.1">P2</text>
<text x="67.2" y="48.1">C8</text>
<text x="67.2" y="50.7">C9</text>
<text x="67.2" y="53.2">D1</text>
<text x="39.2" y="58.3">N7</text>
<text x="39.2" y="55.7">N8</text>
<text x="67.2" y="55.7">D2</text>
<text x="67.2" y="58.3">D3</text>
<text x="39.2" y="65.9">N1</text>
<text x="39.2" y="63.4">N2</text>
<text x="39.2" y="60.8">N3</text>
<text x="67.2" y="60.8">D7</text>
<text x="67.2" y="63.4">D8</text>
<text x="67.2" y="65.9">D9</text>
<text x="39.2" y="71">M8</text>
<text x="39.2" y="68.4">M9</text>
<text x="67.3" y="68.4">E1</text>
<text x="67.3" y="71">E2</text>
<text x="39.2" y="76.1">M3</text>
<text x="39.2" y="73.5">M7</text>
<text x="67.3" y="73.5">E3</text>
<text x="67.3" y="76.1">E7</text>
<text x="39.2" y="81.1">M1</text>
<text x="39.2" y="78.6">M2</text>
<text x="39.4" y="83.7">L9</text>
<text x="67.3" y="78.6">E8</text>
<text x="67.3" y="81.1">E9</text>
<text x="67.3" y="83.7">F1</text>
<text x="39.4" y="88.8">L7</text>
<text x="39.4" y="86.2">L8</text>
<text x="67.3" y="86.2">F2</text>
<text x="67.3" y="88.8">F3</text>
<text x="39.4" y="93.8">L2</text>
<text x="39.4" y="91.3">L3</text>
<text x="67.3" y="91.3">F7</text>
<text x="67.3" y="93.8">F8</text>
<text x="39.3" y="101.5">K8</text>
<text x="39.3" y="98.9">K9</text>
<text x="39.4" y="96.4">L1</text>
<text x="67.2" y="98.9">G1</text>
<text x="67.2" y="101.5">G2</text>
<text x="67.3" y="96.4">F9</text>
<text x="39.3" y="106.5">K3</text>
<text x="39.3" y="104">K7</text>
<text x="67.2" y="104">G3</text>
<text x="67.2" y="106.5">G7</text>
<text x="39.3" y="111.6">K1</text>
<text x="39.3" y="109.1">K2</text>
<text x="67.2" y="109.1">G8</text>
<text x="67.2" y="111.6">G9</text>
<text x="39.4" y="119.2">J7</text>
<text x="39.4" y="116.7">J8</text>
<text x="39.4" y="114.2">J9</text>
<text x="67.2" y="114.2">H1</text>
<text x="67.2" y="116.7">H2</text>
<text x="67.2" y="119.2">H3</text>
<text x="39.4" y="124.3">J2</text>
<text x="39.4" y="121.8">J3</text>
<text x="67.2" y="121.8">H7</text>
<text x="67.2" y="124.3">H8</text>
<text x="39.4" y="126.9">J1</text>
<text x="67.2" y="126.9">H9</text>
</g>
</svg>
